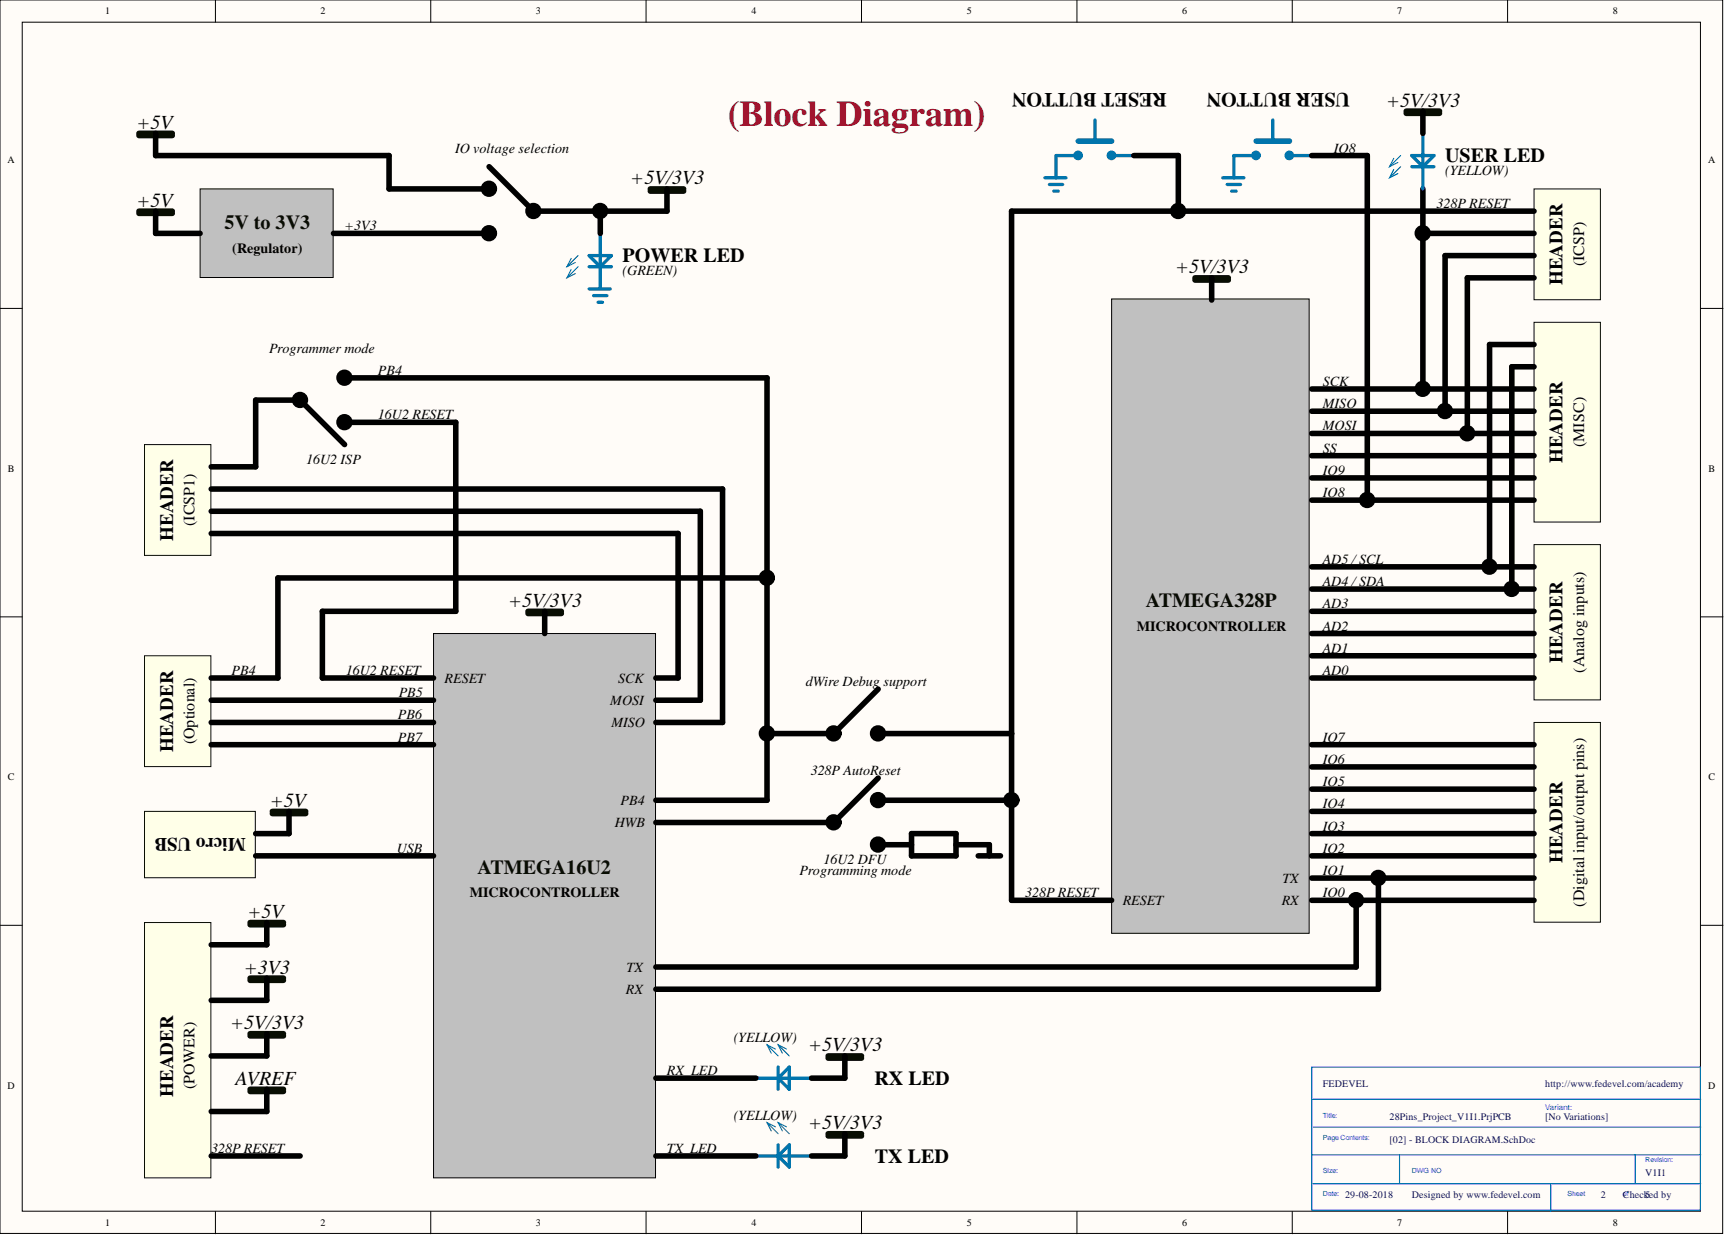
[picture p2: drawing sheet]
<svg xmlns="http://www.w3.org/2000/svg" width="393mm" height="282mm" viewBox="0 0 393 282" stroke-linecap="round" stroke-linejoin="round" font-family="sans-serif">
<g fill="#fffcf8" stroke="#000" stroke-width=".23">
<path d="M0 0h392.6v281.1h-392.6z"/>
<path d="M5.1 5.1h382.4v270.9h-382.4z"/>
</g>
<g fill="none" stroke="#000" stroke-width=".23">
<path d="M49.1 0v5.1M98.2 0v5.1M147.2 0v5.1M196.3 0v5.1M245.4 0v5.1M294.5 0v5.1M343.6 0v5.1M0 70.3h5.1M387.6 70.3h5.1M0 140.6h5.1M387.6 140.6h5.1M0 210.8h5.1"/>
<path d="M387.6 210.8h5.1M49.1 276.1v5M98.2 276.1v5M147.2 276.1v5M196.3 276.1v5M245.4 276.1v5M294.5 276.1v5M343.6 276.1v5"/>
</g>
<path d="M298.9 243.1h88.6v32.6h-88.6zM298.9 250.5h88.7M299.2 256.8h88.4M298.9 263.2h88.7M299.2 269.7h88.4M318.9 263.2v6.5M353.4 269.7v6.4M372.7 263.2v6.5" fill="none" stroke="#00f" stroke-width=".25"/>
<path d="M253.3 68.1h45.1v144.6h-45.1z" fill="#c0c0c0" stroke="#000" stroke-width=".23"/>
<path d="M349.6 124.1h15.1v35.4h-15.1z" fill="#ffffe8" stroke="#080d02" stroke-width=".23"/>
<path d="M298.9 129.2h50.7M298.9 134.2h50.7M298.9 139.3h50.7M298.9 144.4h50.7M298.9 149.4h50.7M298.9 154.5h50.7M192.5 240.6v5.1" fill="none" stroke="#000" stroke-width="1.3"/>
<path d="M245.7 35.4h-5v5.1M249.5 27.3v4.9M253.3 35.4h5.1M238.1 40.5h4.8M239.1 42h3.1M240.2 43.6h1M172.3 245.7h12.6M177.3 243.1v5.1M177.3 245.7l2.6-2.6v5.1z" fill="none" stroke="#0075ad" stroke-width=".76"/>
<path d="M174.8 238.1l2.5 2.5M176.7 239l-1.9-.9 1 1.9M177.3 238.1l2.6 2.5M179.2 239l-1.9-.9 1 1.9" fill="none" stroke="#0075ad" stroke-width=".25"/>
<path d="M188.7 240.6h7.6M188.7 241.1h7.6" fill="none" stroke="#080d02" stroke-width="1.3"/>
<path d="M245.7 32.2h7.6" fill="none" stroke="#0075ad" stroke-width="1.3"/>
<g fill="#0075ad" stroke="#0075ad" stroke-width=".76">
<circle cx="245.7" cy="35.4" r=".72"/>
<circle cx="253.3" cy="35.4" r=".72"/>
</g>
<path d="M349.6 164.6h15.1v45.5h-15.1z" fill="#ffffe8" stroke="#080d02" stroke-width=".23"/>
<path d="M298.9 169.7h50.7M298.9 174.8h50.7M298.9 179.8h50.7M298.9 184.9h50.7M298.9 190h50.7M298.9 195h50.7M298.9 200.1h50.7M298.9 205.1h50.7" fill="none" stroke="#000" stroke-width="1.3"/>
<path d="M349.6 73.4h15.1v45.6h-15.1z" fill="#ffffe8" stroke="#080d02" stroke-width=".23"/>
<path d="M298.9 88.6h50.7M298.9 93.7h50.7M298.9 98.8h50.7M298.9 103.8h50.7M298.9 108.9h50.7M298.9 114h50.7" fill="none" stroke="#000" stroke-width="1.3"/>
<path d="M98.8 144.4h50.6v124h-50.6z" fill="#c0c0c0" stroke="#000" stroke-width=".23"/>
<path d="M32.9 184.9h25.3v15.1h-25.3z" fill="#ffffe8" stroke="#080d02" stroke-width=".23"/>
<path d="M324.3 43v45.6M329.3 58.2v35.5M276.1 63.3v5.1M334.4 63.3v35.5M349.6 78.5h-10.1v50.7M349.6 83.6h-5.1v50.6M124.1 139.3v5.1M149.5 159.6h10.1M149.5 154.5h5M149.5 164.6h15.2M58.3 195h40.5M65.9 184.9v5.1h-7.6" fill="none" stroke="#000" stroke-width="1.3"/>
<path d="M272.3 63.3h7.6M272.3 63.8h7.6M120.3 139.3h7.6M120.3 139.8h7.6M62.1 184.9h7.6M62.1 185.4h7.6" fill="none" stroke="#080d02" stroke-width="1.3"/>
<g fill="#000" stroke="#000" stroke-width="1.3">
<circle cx="324.2" cy="88.6" r="1.23"/>
<circle cx="329.3" cy="93.7" r="1.23"/>
<circle cx="334.4" cy="98.7" r="1.23"/>
<circle cx="339.4" cy="129.1" r="1.23"/>
<circle cx="344.5" cy="134.2" r="1.23"/>
</g>
<path d="M45.6 43h30.3v20.2h-30.3z" fill="#c0c0c0" stroke="#000" stroke-width=".23"/>
<path d="M31.7 48.1h7.6M31.7 48.6h7.6M148.2 43h7.6M148.2 43.6h7.6M188.7 258.3h7.6M188.7 258.8h7.6" fill="none" stroke="#080d02" stroke-width="1.3"/>
<path d="M35.5 35.4h53.2M35.5 48.1v5.1h10.1M152 43v5.1M192.5 258.3v5.1" fill="none" stroke="#000" stroke-width="1.3"/>
<path d="M134.3 58.2h5l-2.5 2.6zM136.8 53.2v12.6M134.3 60.8h5M172.3 263.4h12.6M177.3 260.9v5M177.3 263.4l2.6-2.5v5z" fill="none" stroke="#0075ad" stroke-width=".76"/>
<path d="M130.2 58.9l-1 1.9 1.9-1M131.7 58.2l-2.5 2.6M130.2 61.4l-1 1.9 1.9-1M131.7 60.8l-2.5 2.5M174.8 255.8l2.5 2.5M176.7 256.8l-1.9-1 1 1.9M177.3 255.8l2.6 2.5M179.2 256.8l-1.9-1 1 1.9" fill="none" stroke="#0075ad" stroke-width=".25"/>
<path d="M349.6 43h15.1v25.3h-15.1z" fill="#ffffe8" stroke="#080d02" stroke-width=".23"/>
<path d="M230.5 48.1h119.1M324.3 53.2h25.3M329.3 58.2h20.3M334.4 63.3h15.2M309.1 205.1v15.2h-159.6M314.1 200.1v25.3h-164.6" fill="none" stroke="#000" stroke-width="1.3"/>
<g fill="#000" stroke="#000" stroke-width="1.3">
<circle cx="324.2" cy="53.1" r="1.23"/>
<circle cx="309" cy="205.1" r="1.23"/>
<circle cx="314.1" cy="200" r="1.23"/>
</g>
<path d="M32.9 101.3h15.2v25.3h-15.2z" fill="#ffffe8" stroke="#080d02" stroke-width=".23"/>
<g fill="none" stroke="#000" stroke-width="1.3">
<path d="M35.5 30.4v5M88.7 35.4v7.6h22.8M111.5 38l10.1 10.1h30.4M258.4 35.4h10.1M298.9 35.4h12.7M76 53.2h35.5M230.5 48.1v157h22.8M78.5 86.1h96.3v96.3h-25.3M78.5 96.2h25.4v43.1h-30.4M48.1 116.5h111.5v43.1M48.1 111.4h116.6v53.2M78.5 101.3l-10.1-10.1h-10.1v15.2h-10.2"/>
<path d="M48.1 121.6h106.4v32.9M73.5 154.5h25.3M200.1 157l-10.1 10.2h-15.2M200.1 167.2h30.4M200.1 177.3l-10.1 10.1h-40.5M200.1 182.4h30.4M200.1 192.5h7.6M207.7 190h10.2v5h-10.2zM217.9 192.5h7.6v2.5M222.9 195h5.1M149.5 245.7h22.8M149.5 263.4h22.8"/>
</g>
<path d="M286.3 32.2h7.6" fill="none" stroke="#0075ad" stroke-width="1.3"/>
<path d="M286.3 35.4h-5.1v5.1M290.1 27.3v4.9M293.9 35.4h5M278.7 40.5h4.8M279.7 42h3M280.7 43.6h1" fill="none" stroke="#0075ad" stroke-width=".76"/>
<g fill="#0075ad" stroke="#0075ad" stroke-width=".76">
<circle cx="286.2" cy="35.4" r=".72"/>
<circle cx="293.8" cy="35.4" r=".72"/>
</g>
<g fill="#000" stroke="#000" stroke-width="1.3">
<circle cx="111.4" cy="43" r="1.23"/>
<circle cx="111.4" cy="53.1" r="1.23"/>
<circle cx="121.6" cy="48.1" r="1.23"/>
<circle cx="68.4" cy="91.1" r="1.23"/>
<circle cx="78.5" cy="96.2" r="1.23"/>
<circle cx="78.5" cy="86.1" r="1.23"/>
<circle cx="174.8" cy="167.1" r="1.23"/>
<circle cx="190" cy="167.1" r="1.23"/>
<circle cx="200.1" cy="167.1" r="1.23"/>
<circle cx="190" cy="187.4" r="1.23"/>
<circle cx="200.1" cy="192.4" r="1.23"/>
<circle cx="200.1" cy="182.3" r="1.23"/>
<circle cx="230.5" cy="182.3" r="1.23"/>
</g>
<path d="M31.7 30.4h7.6M31.7 30.9h7.6" fill="none" stroke="#080d02" stroke-width="1.3"/>
<path d="M32.9 149.4h15.2v25.3h-15.2z" fill="#ffffe8" stroke="#080d02" stroke-width=".23"/>
<path d="M268.5 35.4v12.7M311.6 35.4v78.6M324.3 25.3v5.1M136.8 48.1v5.1M73.5 139.3v15.2M48.1 154.5h15.2M48.1 159.6h50.7M48.1 164.6h50.7M48.1 169.7h50.7M184.9 245.7h7.6M184.9 263.4h7.6" fill="none" stroke="#000" stroke-width="1.3"/>
<path d="M321.7 38h5.1M321.7 35.4h5.1l-2.5 2.6zM324.3 30.4v12.6M134.3 65.8h4.8M135.3 67.4h3M136.3 68.9h1" fill="none" stroke="#0075ad" stroke-width=".76"/>
<path d="M317.6 36.1l-.9 1.9 1.9-1M317.6 38.6l-.9 1.9 1.9-.9M319.2 35.4l-2.5 2.6M319.2 38l-2.5 2.5" fill="none" stroke="#0075ad" stroke-width=".25"/>
<path d="M320.5 25.3h7.6M320.5 25.8h7.6" fill="none" stroke="#080d02" stroke-width="1.3"/>
<g fill="#000" stroke="#000" stroke-width="1.3">
<circle cx="136.8" cy="48.1" r="1.23"/>
<circle cx="268.5" cy="48.1" r="1.23"/>
<circle cx="311.6" cy="113.9" r="1.23"/>
</g>
<path d="M32.9 210.2h15.2v58.2h-15.2z" fill="#ffffe8" stroke="#080d02" stroke-width=".23"/>
<path d="M57 210.2h7.6M57 210.7h7.6M57 235.5h7.6M57 236h7.6M57 222.9h7.6M57 223.4h7.6M57 248.2h7.6M57 248.7h7.6" fill="none" stroke="#080d02" stroke-width="1.3"/>
<path d="M174.8 131.7h-111.5v22.8M60.8 210.2v5.1h-12.7M60.8 222.9v5h-12.7M60.8 235.5v5.1h-12.7M60.8 248.2v5.1h-12.7M48.1 263.4h20.3" fill="none" stroke="#000" stroke-width="1.3"/>
<circle cx="174.8" cy="131.7" r="1.23" fill="#000" stroke="#000" stroke-width="1.3"/>
<text font-size="8.3" fill="#9e0e29" x="165.8" y="28.6">(Block Diagram)</text>
<g font-size="4.6">
<text x="265.9" y="21.3" transform="rotate(-180 265.9 21.3)">RESET BUTTON</text>
<text x="307.6" y="21.3" transform="rotate(-180 307.6 21.3)">USER BUTTON</text>
<text x="31.2" y="29.4">+5V</text>
<text x="316" y="24.3">+5V/3V3</text>
<text x="329.3" y="37">USER LED</text>
<text x="31.2" y="47.1">+5V</text>
<text x="143.7" y="42">+5V/3V3</text>
<text x="141.9" y="59.8">POWER LED</text>
<text x="267.9" y="62.3">+5V/3V3</text>
<text x="115.9" y="138.3">+5V/3V3</text>
<text x="61.6" y="183.9">+5V</text>
<text x="56.5" y="209.2">+5V</text>
<text x="55.6" y="221.9">+3V3</text>
<text x="52.5" y="234.5">+5V/3V3</text>
<text x="184.3" y="239.6">+5V/3V3</text>
<text x="53.7" y="247.2">AVREF</text>
<text x="199.3" y="247.2">RX LED</text>
<text x="184.3" y="257.3">+5V/3V3</text>
<text x="199.4" y="264.9">TX LED</text>
</g>
<g font-size="4.6" fill="#080d02">
<text x="51.2" y="52.2">5V to 3V3</text>
<text x="261.1" y="138.3">ATMEGA328P</text>
<text x="108.8" y="199.1">ATMEGA16U2</text>
</g>
<g font-size="4.3">
<text x="356.1" y="65" transform="rotate(-90 356.1 65)">HEADER</text>
<text x="356.1" y="105.5" transform="rotate(-90 356.1 105.5)">HEADER</text>
<text x="39.4" y="123.3" transform="rotate(-90 39.4 123.3)">HEADER</text>
<text x="356.1" y="151.1" transform="rotate(-90 356.1 151.1)">HEADER</text>
<text x="39.4" y="171.4" transform="rotate(-90 39.4 171.4)">HEADER</text>
<text x="56" y="191" transform="rotate(-180 56 191)">Micro USB</text>
<text x="356.1" y="196.7" transform="rotate(-90 356.1 196.7)">HEADER</text>
<text x="39.4" y="249.9" transform="rotate(-90 39.4 249.9)">HEADER</text>
</g>
<g font-size="3.6">
<text x="361" y="60.7" transform="rotate(-90 361 60.7)">(ICSP)</text>
<text x="361" y="101.9" transform="rotate(-90 361 101.9)">(MISC)</text>
<text x="44.3" y="119.9" transform="rotate(-90 44.3 119.9)">(ICSP1)</text>
<text x="361" y="153.3" transform="rotate(-90 361 153.3)">(Analog inputs)</text>
<text x="44.3" y="169.6" transform="rotate(-90 44.3 169.6)">(Optional)</text>
<text x="361" y="206.6" transform="rotate(-90 361 206.6)">(Digital input/output pins)</text>
<text x="44.3" y="248.1" transform="rotate(-90 44.3 248.1)">(POWER)</text>
</g>
<g font-size="3.2">
<text x="103.7" y="34.8">IO voltage selection</text>
<text x="304" y="34.8">IO8</text>
<text x="329.3" y="39.8">(YELLOW)</text>
<text x="327.4" y="47.4">328P RESET</text>
<text x="78.5" y="52.5">+3V3</text>
<text x="52.9" y="57.6">(Regulator)</text>
<text x="141.9" y="62.6">(GREEN)</text>
<text x="61.3" y="80.4">Programmer mode</text>
<text x="86.1" y="85.4">PB4</text>
<text x="301.5" y="88">SCK</text>
<text x="86.1" y="95.6">16U2 RESET</text>
<text x="301.5" y="93">MISO</text>
<text x="301.5" y="98.1">MOSI</text>
<text x="69.8" y="105.7">16U2 ISP</text>
<text x="301.5" y="103.2">SS</text>
<text x="301.5" y="108.2">IO9</text>
<text x="301.5" y="113.3">IO8</text>
<text x="301.5" y="128.5">AD5 /SCL</text>
<text x="301.5" y="133.6">AD4 /SDA</text>
<text x="259.1" y="143.7">MICROCONTROLLER</text>
<text x="301.5" y="138.6">AD3</text>
<text x="301.5" y="143.7">AD2</text>
<text x="301.5" y="148.8">AD1</text>
<text x="52.8" y="153.8">PB4</text>
<text x="78.8" y="153.8">16U2 RESET</text>
<text x="101.3" y="155.6">RESET</text>
<text x="140.9" y="155.6">SCK</text>
<text x="301.5" y="153.8">AD0</text>
<text x="90.9" y="158.9">PB5</text>
<text x="139.1" y="160.7">MOSI</text>
<text x="183.7" y="156.4">dWire Debug support</text>
<text x="90.7" y="163.9">PB6</text>
<text x="139.3" y="165.7">MISO</text>
<text x="90.7" y="169">PB7</text>
<text x="301.5" y="169">IO7</text>
<text x="184.8" y="176.6">328P AutoReset</text>
<text x="301.5" y="174.1">IO6</text>
<text x="301.5" y="179.1">IO5</text>
<text x="141.4" y="183.5">PB4</text>
<text x="301.5" y="184.2">IO4</text>
<text x="140.1" y="188.5">HWB</text>
<text x="301.5" y="189.3">IO3</text>
<text x="90.4" y="194.3">USB</text>
<text x="187.6" y="196.9">16U2 DFU</text>
<text x="301.5" y="194.3">IO2</text>
<text x="182.2" y="199.4">Programming mode</text>
<text x="292.3" y="201.2">TX</text>
<text x="301.5" y="199.4">IO1</text>
<text x="107.1" y="204.5">MICROCONTROLLER</text>
<text x="233.7" y="204.5">328P RESET</text>
<text x="255.9" y="206.2">RESET</text>
<text x="292.1" y="206.2">RX</text>
<text x="301.5" y="204.5">IO0</text>
<text x="142.8" y="221.4">TX</text>
<text x="142.6" y="226.5">RX</text>
<text x="167.2" y="237.4">(YELLOW)</text>
<text x="152" y="245">RX_LED</text>
<text x="167.2" y="255.1">(YELLOW)</text>
<text x="48.1" y="262.7">328P RESET</text>
<text x="152" y="262.7">TX_LED</text>
</g>
<g font-size="2.3">
<text x="24" y="3.3">1</text>
<text x="73" y="3.3">2</text>
<text x="122.1" y="3.3">3</text>
<text x="171.3" y="3.3">4</text>
<text x="220.3" y="3.3">5</text>
<text x="269.4" y="3.3">6</text>
<text x="318.4" y="3.3">7</text>
<text x="367.6" y="3.3">8</text>
<text x="1.7" y="37.1">A</text>
<text x="389.3" y="37.1">A</text>
<text x="1.8" y="107.5">B</text>
<text x="389.4" y="107.5">B</text>
<text x="1.8" y="177.7">C</text>
<text x="389.4" y="177.7">C</text>
<text x="1.7" y="248">D</text>
<text x="389.3" y="248">D</text>
<text x="24" y="279.4">1</text>
<text x="73" y="279.4">2</text>
<text x="122.1" y="279.4">3</text>
<text x="171.3" y="279.4">4</text>
<text x="220.3" y="279.4">5</text>
<text x="269.4" y="279.4">6</text>
<text x="318.4" y="279.4">7</text>
<text x="367.6" y="279.4">8</text>
</g>
<g font-size="2.3" fill="#000080">
<text x="301.5" y="247.7">FEDEVEL</text>
<text x="352.1" y="247.7">http://www.fedevel.com/academy</text>
<text x="316.7" y="255.3">28Pins_Project_V1I1.PrjPCB</text>
<text x="352.1" y="255.3">[No Variations]</text>
<text x="316.7" y="260.4">[02] - BLOCK DIAGRAM.SchDoc</text>
<text x="374.9" y="268">V1I1</text>
<text x="306.5" y="273">29-08-2018</text>
<text x="321.7" y="273">Designed by www.fedevel.com</text>
<text x="364.8" y="273">2</text>
<text x="369.9" y="273">Check5ed by</text>
</g>
<text font-size="1.8" fill="#00f" x="352.1" y="252.9">Variant:</text>
<g font-size="1.6" fill="#00f">
<text x="301.5" y="254.7">Title:</text>
<text x="301.5" y="259.8">Page Contents:</text>
<text x="301.5" y="267.4">Size:</text>
<text x="321.7" y="267.4">DWG NO</text>
<text x="374.9" y="264.8">Revision:</text>
<text x="301.5" y="272.4">Date:</text>
<text x="357.2" y="272.4">Sheet</text>
<text x="369.9" y="272.4">of</text>
</g>
</svg>
